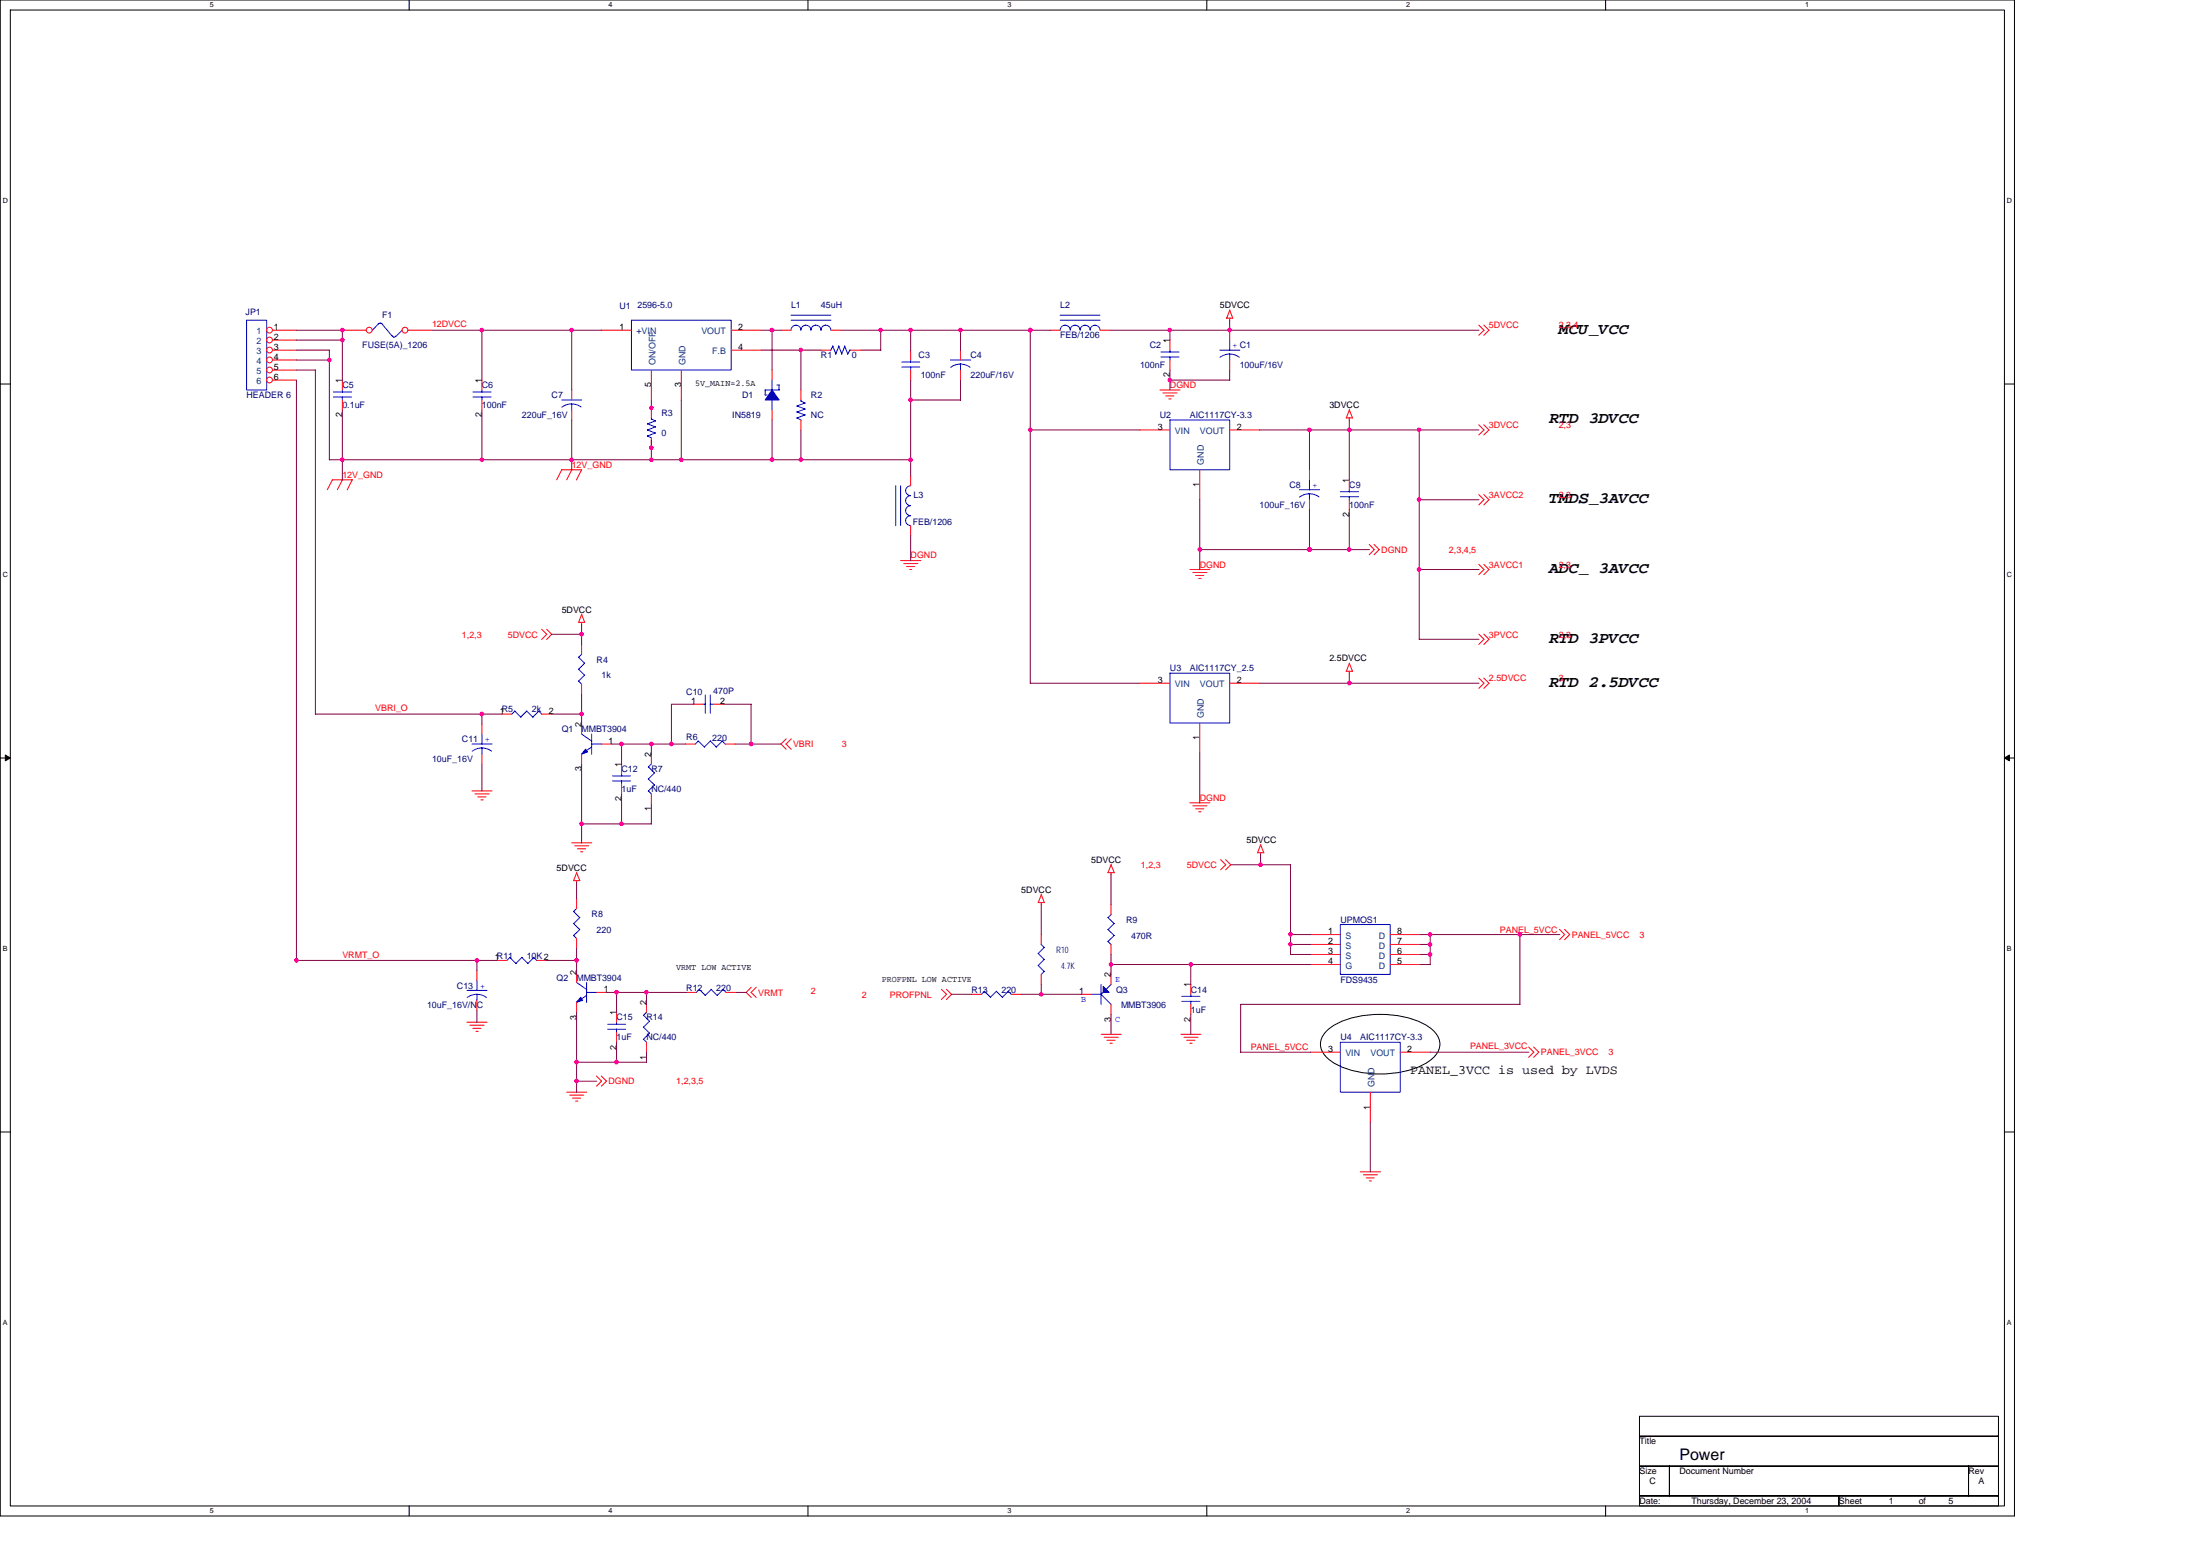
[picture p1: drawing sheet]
<svg xmlns="http://www.w3.org/2000/svg" width="297mm" height="210mm" viewBox="0 0 297 210" stroke-linecap="round" stroke-linejoin="round" font-family="sans-serif">
<path d="M0 0h272v204.6h-272zM1.4 1.4h269.2v201.9h-269.2z" fill="none" stroke="#000" stroke-width=".14"/>
<g fill="#fff">
<path d="M28.3 .1h.5v1.1h-.5z"/>
<path d="M28.3 203.4h.5v1.1h-.5z"/>
</g>
<path d="M55.2 0v1.4M55.2 203.3v1.3" fill="none" stroke="#000" stroke-width=".14"/>
<g fill="#fff">
<path d="M82.2 .1h.5v1.1h-.5z"/>
<path d="M82.2 203.4h.5v1.1h-.5z"/>
</g>
<path d="M109.1 0v1.4M109.1 203.3v1.3" fill="none" stroke="#000" stroke-width=".14"/>
<g fill="#fff">
<path d="M136 .1h.5v1.1h-.5z"/>
<path d="M136 203.4h.5v1.1h-.5z"/>
</g>
<path d="M162.9 0v1.4M162.9 203.3v1.3" fill="none" stroke="#000" stroke-width=".14"/>
<g fill="#fff">
<path d="M189.9 .1h.5v1.1h-.5z"/>
<path d="M189.9 203.4h.5v1.1h-.5z"/>
</g>
<path d="M216.8 0v1.4M216.8 203.3v1.3" fill="none" stroke="#000" stroke-width=".14"/>
<g fill="#fff">
<path d="M243.7 .1h.5v1.1h-.5z"/>
<path d="M243.7 203.4h.5v1.1h-.5z"/>
<path d="M.4 26.6h.7v1h-.7z"/>
<path d="M271 26.6h.6v1h-.6z"/>
<path d="M.4 77.1h.7v1h-.7z"/>
<path d="M271 77.1h.6v1h-.6z"/>
</g>
<path d="M0 51.8h1.4M270.6 51.8h1.4" fill="none" stroke="#000" stroke-width=".14"/>
<g fill="#fff">
<path d="M.4 127.6h.6v1h-.6z"/>
<path d="M271 127.6h.6v1h-.6z"/>
</g>
<path d="M0 102.3h1.4M270.6 102.3h1.4" fill="none" stroke="#000" stroke-width=".14"/>
<path d="M.7 101.9l.7 .4-.7 .4zM270.6 102.3l.7-.4v.8z" fill="#000" stroke="#000" stroke-width=".14"/>
<g fill="#fff">
<path d="M.4 178h.6v1.1h-.6z"/>
<path d="M271 178h.6v1.1h-.6z"/>
</g>
<path d="M179.2 139.1a9.9 9.9 0 0 1 5.8-2.1 13.1 13.1 0 0 1 7.9 1.6 2.79 2.79 0 0 1 1.4 3 4.2 4.2 0 0 1-2.3 2.2 14.3 14.3 0 0 1-11.4 0 3.7 3.7 0 0 1-2.3-2.9l.1-.6 .3-.6zM0 152.8h1.4M270.6 152.8h1.4M221.4 191.2h48.4v2.7h-48.4zM221.4 193.9h48.4v4h-48.4zM221.4 197.9h4v4h-4zM225.4 197.9h40.4v4h-40.4zM265.8 197.9h4v4h-4zM221.4 201.9h26.9v1.4h-26.9zM248.3 201.9h21.5v1.4h-21.5z" fill="none" stroke="#000" stroke-width=".14"/>
<g fill="none" stroke="#f00" stroke-width=".14">
<path d="M36.8 44.6h3.2M36.8 47.3h3.2M36.8 48.6h3.2M36.8 50h3.2M36.8 51.3h3.2M36.8 45.9h3.2M46.2 44.6h3.3M46.2 51.3v1.3M46.2 54v1.3M55.1 44.6h3.2M65.1 51.3v1.3M65.1 54v1.3"/>
<path d="M77.2 52.6v1.4M77.2 55.3v1.4M81.2 44.6h4.1M87.9 50v4M87.9 55.1v1.3M87.9 59.1v1.4M92 50v4M98.7 44.6h4.1M98.7 47.3h4.1M104.2 50v1.3M104.2 55.3v1.4M105.4 44.6h1.4"/>
<path d="M108.1 52.6v1.4M108.1 56.7v1.3M110.8 47.3h1.4M112.2 44.6h1.3M114.9 47.3h1.3M123 47.3v1.3M123 50v1.3M129.7 47.3v1.3M129.7 50v1.3M141.8 44.6h1.3M148.5 44.6h1.4M153.9 58h4.1"/>
<path d="M156.6 52.6h2.7M157 53h1.9M157.4 53.4h1.1M157.8 53.8h.3M158 45.9v1.4M158 48.6v1.4M165.6 42.9h.8M165.6 42.9l.4-1.1 .5 1.2M166 42.9v.3M166 44.6v1.3M166 48.6v1.4M166 58h4.1"/>
<path d="M182.2 56.4v.3M182.2 55.3l.4 1.1M182.2 55.3l-.4 1.1h.8M199.7 57.3l.7 .7-.7 .7M199.7 43.9l.7 .7-.7 .7M200.3 57.3l.7 .7-.7 .7M200.3 43.9l.7 .7-.7 .7M44.9 64.8h2.7M44.9 64.7l-.7 1.4M46.2 64.7l-.7 1.4M47.6 64.8l-.7 1.3M75.8 63.4h2.7"/>
<path d="M75.9 63.4l-.7 1.4M77.2 63.4l-.7 1.4M78.5 63.4l-.7 1.4M121.6 75.7h2.7M122 76.1h1.9M122.4 76.5h1.1M122.8 76.9h.3M123 64.2v1.4M123 71v1.3M160.7 76.9h2.7M161.1 77.3h1.9M161.4 77.7h1.1"/>
<path d="M161.9 78.1h.3M162 63.4v4.1M176.8 63.4v1.4M176.8 67.5v1.3M182.2 64.8v1.3M182.2 67.5v1.3M184.9 73.5l.6 .7-.6 .7M185.5 73.5l.7 .7-.7 .7M199.7 76.2l.7 .7-.7 .7M199.7 66.8l.7 .7-.7 .7M200.3 76.2l.7 .7-.7 .7M200.3 66.8l.7 .7-.7 .7"/>
<path d="M65.1 97.7v1.4M67.8 96.4h1.3M73.1 84.9l.7 .7-.7 .7M73.1 96.4h1.4M73.8 84.9l.7 .7-.7 .7M78.5 84v.3M78.5 87v1.3M78.5 92.4v1.3M78.5 97.7v1.4M78.5 82.9l.4 1.1M78.5 82.9l-.4 1.1h.8M93.6 95.1h1.4"/>
<path d="M96.3 95.1h1.3M106.1 99.7l-.7 .7 .7 .7M106.8 99.7l-.7 .7 .7 .7M153.9 92.2h4.1M162 97.6v4M166 92.2h4.1M182.2 90.6v.3M182.2 89.5l-.4 1.1h.8l-.4-1.1M199.7 85.6l.7 .7-.7 .7M199.7 91.5l.7 .7-.7 .7M200.3 85.6l.7 .7-.7 .7M200.3 91.5l.7 .7-.7 .7"/>
<path d="M63.7 106.8h2.7M64.1 107.2h1.9M64.5 107.6h1.1M64.9 108h.3M65.1 101.8v1.3M77.2 113.8h2.7M77.6 114.2h1.9M77.8 118.9v.3M77.9 117.8l-.5 1.1h.9l-.5-1.1M78 114.6h1.1M78.4 115h.3M78.5 101.8v1.3"/>
<path d="M81.2 100.4h1.4M83.9 103.1v1.4M83.9 105.8v1.4M87.9 101.8v1.3M87.9 107.2v1.3M92.5 100.4h1.4M97.9 100.4h1.4M150 116.7l.4 1.1h-.8M150 117.8v.3M150 116.7l-.4 1.1M160.7 108.4h2.7M161.1 108.8h1.9"/>
<path d="M161.4 109.2h1.1M161.9 109.6h.3M164.8 116l.7 .7-.7 .7M165.5 116l.7 .7-.7 .7M170.2 115.1v.3M170.2 114l.4 1.1M170.2 114l-.4 1.1h.8M63.1 138h2.7M63.5 138.4h1.9M63.8 138.8h1.1M64.3 139.2h.3M64.4 131v1.3"/>
<path d="M64.4 135v1.4M67.1 129.6h1.3M72.5 129.6h1.3M77.8 121.3v1.3M77.8 126.7v1.3M77.8 131.3v1.3M77.8 135.3v1.4M80.6 134h1.3M83.2 136.7v1.3M83.2 139.3v1.4M87.3 135.3v1.4M92.7 134h1.3"/>
<path d="M98 134h1.4M101.4 133.3l-.6 .7 .6 .6M102.1 133.3l-.7 .7 .7 .6M127.1 133.5l.7 .7-.7 .7M127.8 133.5l.7 .7-.7 .7M131.2 134.2h1.3M136.5 134.2h1.4M140.2 121.8h.8M140.6 121.8v.3M140.6 126.2v1.3M140.6 131.5v1.4M140.6 120.8l.4 1.1"/>
<path d="M140.6 120.7l-.4 1.1M146 134.2h1.3M148.7 139.6h2.7M150 122.1v1.4M150 127.5v1.3M150 131.5v1.4M150 135.6v1.3M159.4 139.6h2.8M160.8 132.9v1.3M160.8 135.6v1.3M176.9 126.2h4.1M176.9 127.5h4.1"/>
<path d="M176.9 128.8h4.1M176.9 130.2h4.1M187.7 126.2h4M187.7 127.5h4M187.7 128.8h4M187.7 130.2h4M210.6 125.5l.7 .7-.7 .7M211.2 125.5l.7 .7-.7 .7M76.5 147.4h2.7M76.9 147.8h1.9M77.3 148.2h1.1M77.7 148.6h.3"/>
<path d="M80.5 145.2l.7 .7-.7 .7M81.2 145.2l.7 .7-.7 .7M87.3 140.7v1.3M149.1 140h1.9M149.5 140.4h1.1M149.9 140.8h.3M159.8 140h2M160.2 140.4h1.1M160.7 140.8h.2M176.9 142h4.1M183.7 158.2h2.7M184.1 158.6h1.9"/>
<path d="M184.5 159h1M184.9 159.4h.3M185 147.4v4M189.1 142h4M206.4 141.3l.7 .7-.7 .7M207.1 141.3l.7 .7-.7 .7"/>
<circle cx="36.4" cy="44.6" r=".39"/>
<circle cx="36.4" cy="51.3" r=".39"/>
<circle cx="36.4" cy="45.9" r=".39"/>
<circle cx="36.4" cy="47.3" r=".39"/>
<circle cx="36.4" cy="48.6" r=".39"/>
<circle cx="36.4" cy="49.9" r=".39"/>
<circle cx="49.9" cy="44.6" r=".39"/>
<circle cx="54.7" cy="44.6" r=".39"/>
</g>
<g fill="none" stroke="#00f" stroke-width=".14">
<path d="M33.3 43.2h2.7v9.4h-2.7zM45 53.6h2.5M45 52.9h2.5M46.2 52.6v.3M46.2 53.6v.4M51.1 43.7l-.8 .9M51.6 43.7l1.4 1.7M51.6 43.7l-.3-.1-.2 .1M53 45.3l.2 .2 .2-.1M54.3 44.6l-.8 .8M63.9 53.6h2.4M63.9 52.9h2.4"/>
<path d="M65.1 52.6v.3M65.1 53.6v.4M75.8 54h2.7M77.2 54.5v.9M78.5 54.9a2.17 2.17 0 0 0-2.6 .1M85.3 43.2h13.4v6.8h-13.4zM87.4 57.2l1.1 .4M87.4 58l1.1 .5M87.4 58.8l.6 .3M87.9 56.4v.2l.6 .2M88.5 56.8l-1.1 .4M88.5 57.6l-1.1 .5"/>
<path d="M88.5 58.4l-1.1 .5M104.2 51.3v1.3M104.2 54v1.3M104.9 52l.3-.1v.7M105.2 52.6h-1.9v.7h.3M106.8 42.5h5.4M106.8 44.6a.67 .67 0 0 1 .7-.7 .67 .67 0 0 1 .6 .7 .68 .68 0 0 1 .7-.7 .68 .68 0 0 1 .7 .7 .68 .68 0 0 1 .7-.7 .68 .68 0 0 1 .6 .7 .67 .67 0 0 1 .7-.7 .67 .67 0 0 1 .7 .7M106.8 43.2h5.4M107.6 54.8l1.1 .4M107.6 55.6l1.1 .4M107.6 56.4l.6 .3M108.1 54.1l.6 .3"/>
<path d="M108.1 54v.1M108.7 54.4l-1.1 .4M108.7 55.2l-1.1 .4M108.7 56l-1.1 .4M112.4 46.7l.5 1.1M112.5 46.7l-.3 .6M113.2 46.7l.5 1.1M113.3 46.7l-.5 1.1M114 46.7l.5 1.1M114.1 46.7l-.5 1.1M114.9 47.3h-.2l-.3 .5M121.7 49.6h2.5"/>
<path d="M121.7 48.9h2.5M123 48.6v.3M123 49.5v.5M128.3 48.6h2.8M129.7 49.1v.9M131 49.6a2.15 2.15 0 0 0-1.3-.5 2.14 2.14 0 0 0-1.3 .5M143.1 42.5h5.4M143.1 44.6a.68 .68 0 0 1 .7-.7 .68 .68 0 0 1 .7 .7 .67 .67 0 0 1 .7-.7 .67 .67 0 0 1 .6 .7 .68 .68 0 0 1 .7-.7 .68 .68 0 0 1 .7 .7 .67 .67 0 0 1 .7-.7 .67 .67 0 0 1 .6 .7M143.1 43.2h5.4M156.7 48.2h2.5M156.7 47.5h2.5M158 56.7h8v6.7h-8z"/>
<path d="M158 47.3v.2M158 48.2v.4M164.7 47.3h2.7M166 45.9v1.4M166 47.8v.8M167.3 48.2a2.15 2.15 0 0 0-1.3-.4 2.08 2.08 0 0 0-1.3 .4M120.9 65.6v5.4M121.6 65.6v5.4M122.9 65.6a.67 .67 0 0 0-.6 .6 .67 .67 0 0 0 .6 .7 .68 .68 0 0 0-.6 .7 .68 .68 0 0 0 .6 .7 .68 .68 0 0 0-.6 .6 .68 .68 0 0 0 .6 .7 .67 .67 0 0 0-.6 .7 .67 .67 0 0 0 .6 .7M175.4 66.1h2.8M176.8 64.8v1.3M176.8 66.7v.8"/>
<path d="M178.1 67.1a2.15 2.15 0 0 0-1.3-.4 2.14 2.14 0 0 0-1.3 .4M181 67.1h2.4M181 66.4h2.4M182.2 66.1v.3M182.2 67v.5M65.1 99.1v1.4M69.5 96l.8 .8M69.5 96l-.4 .4M71.1 96l.9 .8M71.1 96l-.8 .8M72.7 96l.5 .4M72.8 96l-.9 .8"/>
<path d="M78.1 91.9l.4 .5M78.1 88.7l.8 .8M78.5 99.1l1.4 1M78.5 88.3l-.4 .4M78.9 91.1l-.8 .8M78.9 89.5l-.8 .8 .8 .8M79.9 99.1v2.7M95 95.1h.2M95.2 93.8v2.5M95.9 95.1h.4M95.9 93.8v2.5M158 90.9h8v6.7h-8z"/>
<path d="M63.7 100.4h2.7M65.1 101v.8M66.4 101.4a2.15 2.15 0 0 0-1.4-.4 2.08 2.08 0 0 0-1.2 .4M79.9 100.4h1.3M79.9 100.8l-1.4 1M82.7 105.4h2.5M82.7 104.7h2.5M83.9 104.5v.3M83.9 105.4v.4M87.5 106.7l.4 .5M87.5 105.1l.9 .9M87.5 103.5l.9 .8"/>
<path d="M88 103.1l-.5 .4M88.4 105.9l-.9 .9M88.4 104.3l-.9 .9M94.3 100l.8 .9M94.3 100l-.4 .4M95.9 100l.8 .9M95.9 100l-.8 .8M97.5 100l.4 .5M97.5 100l-.8 .8M63.1 133.7h2.7M64.4 132.3v1.4M64.4 134.2v.8"/>
<path d="M65.7 134.6a2.15 2.15 0 0 0-1.3-.4 2.08 2.08 0 0 0-1.3 .5M68.9 129.2l-.5 .4M70.5 129.2l.8 .9M70.5 129.2l-.8 .9-.9-.9M72.1 129.2l.4 .5M72.1 129.2l-.8 .8M77.8 132.6l1.4 1M77.9 122.6l-.5 .4 .9 .9M78.3 123.8l-.9 .9 .9 .8-.9 .8 .4 .4M79.2 134.4l-1.4 .9M79.2 132.6v2.7M79.2 134h1.4"/>
<path d="M82 138.9h2.5M82 138.3h2.5M83.2 138v.3M83.2 138.9v.4M86.9 138.6l.8 .9M86.9 137l.8 .9M87.3 136.6l-.4 .5M87.7 139.4l-.8 .9M87.7 137.8l-.8 .9M94.4 133.6l.8 .8M94.4 133.5l-.4 .5M96.1 133.5l-.9 .9"/>
<path d="M97.6 133.6l.5 .4M97.7 133.5l-.8 .9-.9-.8M132.9 133.8l.8 .8M132.9 133.8l-.4 .4M133.7 134.6l.9-.8 .8 .8M136.1 133.8l.5 .4M136.2 133.8l-.9 .8M140.2 130.3l.8 .8M140.2 128.7l.8 .8M140.6 127.5l.4 .4M141 131.1l-.4 .4M141 129.5l-.8 .8"/>
<path d="M141 127.9l-.8 .8M147.3 134.2h1.4M148.7 134.2l1.3 1.4M148.7 132.9v2.7M148.9 134l-.2 .2M149.6 127.1l.4 .4M149.6 125.5l.8 .8-.8 .8M149.6 123.8l.8 .9-.8 .8M150 123.4l-.4 .5M150 132.9l-.7 .7M159.6 135.2h2.4M159.6 134.5h2.4"/>
<path d="M160.8 134.2v.3M160.8 135.1v.5M181 124.8h6.7v6.7h-6.7zM86.9 140.3l.4 .4M181 140.7h8.1v6.7h-8.1z"/>
</g>
<g fill="#00f" stroke="#00f" stroke-width=".14">
<path d="M79.1 101.1l.2 .4-.8 .3z" fill-rule="evenodd"/>
<path d="M104.2 52.6l1 1.4h-1.9z" fill-rule="evenodd"/>
<path d="M148.9 133.1l.9 .9h-.9z" fill-rule="evenodd"/>
<path d="M78.4 134.6l.3 .4-.9 .3z" fill-rule="evenodd"/>
</g>
<g fill="none" stroke="#800040" stroke-width=".14">
<path d="M40 45.9h6.2M40 44.6h6.2M40 50h2.6v46.4h25.2M40 48.6h4.5M40 47.3h4.5M40 51.3v78.4M44.5 47.3v14.8h78.5M46.2 44.6v6.7M46.2 55.3v9.5M58.3 44.6h22.9M65.1 44.6v6.7M65.1 55.3v6.8"/>
<path d="M77.2 44.6v8.1M77.2 56.7v6.7M87.9 54v1.4M87.9 59.4v2.7M92 54v8.1M102.8 44.6h2.7M102.8 47.3h8.1M104.2 44.6v5.4M104.2 56.7v5.4M108.1 47.3v5.4M108.1 58v4.1M113.5 44.6h28.3"/>
<path d="M116.2 47.3h2.7M118.9 44.6v2.7M123 44.6v2.7M123 51.3v12.9M123 54h6.7M129.7 44.6v2.7M129.7 51.3v2.7M139.1 58h14.8M139.1 44.6v47.6M149.9 44.6h49.8M158 44.6v1.3M158 50v2.7"/>
<path d="M166 49.9v1.4h-8M166 43.2v1.4M170 58h29.7M176.8 58v5.4M182.2 56.7v8.1M191.6 58v28.3h8.1M123 72.3v3.4M162 67.5v9.4M162 74.2h22.9M176.8 68.8v5.4M182.2 68.8v5.4M191.6 67.5h8.1"/>
<path d="M191.6 76.9h8.1M65.1 96.4v1.4M74.5 85.6h4M74.5 96.4h4M78.5 84.3v2.7M78.5 93.7v4.1M93.6 95.1h-2.9v5.4M97.6 95.1h3.8M101.4 95.1v5.4M139.1 92.2h14.8M170.1 92.2h29.6M182.2 90.9v1.3"/>
<path d="M65.1 103.1v3.7M77.8 119.1v2.2M78.5 111.2h9.5M78.5 103.1v10.7M82.6 100.4h10M83.9 100.4v2.7M83.9 107.2v4M87.9 100.4v1.4M87.9 108.5v2.7M99.3 100.4h6.2M150 118.1v4M162 101.6v6.8"/>
<path d="M166.2 116.7h8.1M170.2 115.4v1.4M174.2 116.7v12.2M40 129.6h27.1M40 129.6l.2 .2M64.4 129.6v1.4M64.4 136.4v1.6M73.8 129.6h4.1M77.8 128v3.3M77.8 136.7v10.7M81.9 134h10.8M83.2 134v2.7"/>
<path d="M87.3 134v1.3M99.4 134h1.4M128.5 134.2h2.7M137.9 134.2h8.1M140.6 122.1v4.1M140.6 132.9v1.3M150 128.8v2.8M150 136.9v2.7M150 130.2h27M160.8 130.2v2.7M160.8 136.9v2.7M174.2 126.2h2.8"/>
<path d="M174.2 127.5h2.8M174.2 128.8h2.8M191.7 126.2h18.9M191.7 130.2h1.4M191.7 127.5h1.4M191.7 128.8h1.4M193.1 126.2v4M205.2 126.2v9.4M205.2 135.6h-37.7v6.4h9.5M77.8 143.4h9.5M77.8 145.9h2.8M83.2 140.7v2.7"/>
<path d="M87.3 142v1.4M185 151.4v6.8M193.1 142h13.3"/>
</g>
<g fill="#f0f" stroke="#f0f" stroke-width=".14">
<circle cx="83.9" cy="111.2" r=".25"/>
<circle cx="122.9" cy="62.1" r=".26"/>
<circle cx="157.9" cy="51.3" r=".25"/>
<circle cx="90.6" cy="100.4" r=".26"/>
<circle cx="46.2" cy="44.6" r=".26"/>
<circle cx="182.2" cy="74.2" r=".25"/>
<circle cx="191.6" cy="58" r=".25"/>
<circle cx="191.6" cy="67.4" r=".25"/>
<circle cx="77.2" cy="44.6" r=".25"/>
<circle cx="87.9" cy="100.4" r=".26"/>
<circle cx="83.2" cy="143.4" r=".27"/>
<circle cx="122.9" cy="54" r=".26"/>
<circle cx="87.9" cy="62.1" r=".25"/>
<circle cx="92" cy="62.1" r=".25"/>
<circle cx="78.5" cy="85.6" r=".25"/>
<circle cx="77.8" cy="143.4" r=".26"/>
<circle cx="129.7" cy="44.6" r=".26"/>
<circle cx="77.8" cy="129.6" r=".26"/>
<circle cx="101.4" cy="100.4" r=".26"/>
<circle cx="118.9" cy="44.6" r=".25"/>
<circle cx="140.6" cy="134.2" r=".25"/>
<circle cx="83.9" cy="100.4" r=".26"/>
<circle cx="104.2" cy="44.6" r=".26"/>
<circle cx="157.9" cy="44.6" r=".25"/>
<circle cx="77.8" cy="145.9" r=".25"/>
<circle cx="176.8" cy="74.2" r=".26"/>
<circle cx="65.1" cy="44.6" r=".25"/>
<circle cx="174.2" cy="126.1" r=".25"/>
<circle cx="176.8" cy="58" r=".26"/>
<circle cx="108.1" cy="62.1" r=".25"/>
<circle cx="191.6" cy="76.9" r=".26"/>
<circle cx="205.2" cy="126.1" r=".26"/>
<circle cx="139.1" cy="44.6" r=".25"/>
<circle cx="139.1" cy="58" r=".25"/>
<circle cx="182.2" cy="92.2" r=".26"/>
<circle cx="170.2" cy="116.7" r=".25"/>
<circle cx="77.2" cy="62.1" r=".25"/>
<circle cx="87.9" cy="60.4" r=".26"/>
<circle cx="150" cy="130.2" r=".25"/>
<circle cx="160.8" cy="130.2" r=".25"/>
<circle cx="108.1" cy="47.2" r=".25"/>
<circle cx="78.5" cy="111.2" r=".25"/>
<circle cx="46.2" cy="45.9" r=".27"/>
<circle cx="64.4" cy="129.6" r=".26"/>
<circle cx="193.1" cy="128.8" r=".26"/>
<circle cx="40" cy="129.6" r=".26"/>
<circle cx="193.1" cy="126.1" r=".25"/>
<circle cx="193.1" cy="127.5" r=".25"/>
<circle cx="83.2" cy="133.9" r=".26"/>
<circle cx="104.2" cy="62.1" r=".26"/>
<circle cx="78.5" cy="96.4" r=".26"/>
<circle cx="174.2" cy="127.5" r=".25"/>
<circle cx="166" cy="44.6" r=".25"/>
<circle cx="87.3" cy="133.9" r=".25"/>
<circle cx="182.2" cy="58" r=".25"/>
<circle cx="122.9" cy="44.6" r=".26"/>
<circle cx="65.1" cy="96.4" r=".26"/>
<circle cx="87.9" cy="55.1" r=".25"/>
<circle cx="44.5" cy="48.6" r=".26"/>
<circle cx="65.1" cy="62.1" r=".25"/>
<circle cx="46.2" cy="62.1" r=".26"/>
<circle cx="162" cy="74.2" r=".25"/>
</g>
<g font-size="2.2">
<text x="210.5" y="45">MCU_VCC</text>
<text x="209.1" y="57.2">RTD 3DVCC</text>
<text x="209.1" y="67.9">TMDS_3AVCC</text>
<text x="209.1" y="77.3">ADC_ 3AVCC</text>
<text x="209.1" y="86.8">RTD 3PVCC</text>
<text x="209.1" y="92.7">RTD 2.5DVCC</text>
<text x="226.8" y="197.1">Power</text>
</g>
<text font-size="1.8" x="190.4" y="145">PANEL_3VCC is used by LVDS</text>
<g font-size="1.2" fill="#000080">
<text x="83.6" y="41.8">U1</text>
<text x="86.1" y="41.6">2596-5.0</text>
<text x="106.8" y="41.6">L1</text>
<text x="110.8" y="41.6">45uH</text>
<text x="143.1" y="41.6">L2</text>
<text x="33.2" y="42.6">JP1</text>
<text x="48.9" y="47">FUSE(5A)_1206</text>
<text x="51.6" y="43">F1</text>
<text x="143.1" y="45.7">FEB/1206</text>
<text x="155.3" y="47">C2</text>
<text x="33.3" y="53.7">HEADER 6</text>
<text x="46.2" y="52.4">C5</text>
<text x="65.1" y="52.4">C6</text>
<text x="74.5" y="53.7">C7</text>
<text x="100.2" y="53.7">D1</text>
<text x="109.5" y="53.7">R2</text>
<text x="110.8" y="48.4">R1</text>
<text x="115" y="48.4">0</text>
<text x="124" y="48.4">C3</text>
<text x="124.3" y="51.1">100nF</text>
<text x="131" y="48.4">C4</text>
<text x="131" y="51.1">220uF/16V</text>
<text x="153.9" y="49.7">100nF</text>
<text x="167.4" y="49.7">100uF/16V</text>
<text x="46.2" y="55.1">0.1uF</text>
<text x="65.1" y="55.1">100nF</text>
<text x="70.5" y="56.4">220uF_16V</text>
<text x="89.3" y="56.2">R3</text>
<text x="89.3" y="58.9">0</text>
<text x="98.9" y="56.4">IN5819</text>
<text x="109.5" y="56.4">NC</text>
<text x="156.6" y="56.4">U2</text>
<text x="160.7" y="56.4">AIC1117CY-3.3</text>
<text x="174.1" y="65.9">C8</text>
<text x="182.2" y="65.9">C9</text>
<text x="123.2" y="70.8">FEB/1206</text>
<text x="123.4" y="67.2">L3</text>
<text x="170.1" y="68.6">100uF_16V</text>
<text x="182.2" y="68.6">100nF</text>
<text x="80.6" y="89.4">R4</text>
<text x="81.2" y="91.6">1k</text>
<text x="92.7" y="93.9">C10</text>
<text x="96.3" y="93.7">470P</text>
<text x="158" y="90.6">U3</text>
<text x="160.7" y="90.6">AIC1117CY_2.5</text>
<text x="62.4" y="100.2">C11</text>
<text x="71.8" y="96.2">2k</text>
<text x="75.8" y="98.8">Q1</text>
<text x="78.5" y="98.8">MMBT3904</text>
<text x="92.7" y="99.9">R6</text>
<text x="96.2" y="100.1">220</text>
<text x="58.3" y="102.9">10uF_16V</text>
<text x="83.9" y="104.2">C12</text>
<text x="83.9" y="106.9">1uF</text>
<text x="87.9" y="104.2">R7</text>
<text x="87.9" y="106.9">NC/440</text>
<text x="79.9" y="123.7">R8</text>
<text x="80.6" y="125.9">220</text>
<text x="152" y="124.6">R9</text>
<text x="181" y="124.6">UPMOS1</text>
<text x="71.1" y="129.4">10K2</text>
<text x="142.6" y="128.6">R10</text>
<text x="143.3" y="130.8">4.7K</text>
<text x="152.7" y="126.7">470R</text>
<text x="57.7" y="136.1">10uF_16V/NC</text>
<text x="61.7" y="133.4">C13</text>
<text x="75.2" y="132.4">Q2</text>
<text x="77.8" y="132.4">MMBT3904</text>
<text x="83.2" y="137.8">C15</text>
<text x="87.3" y="137.8">R14</text>
<text x="92.7" y="133.7">R12</text>
<text x="96.7" y="133.7">220</text>
<text x="131.2" y="134">R13</text>
<text x="135.2" y="134">220</text>
<text x="150.7" y="134">Q3</text>
<text x="151.4" y="136.1">MMBT3906</text>
<text x="160.8" y="134">C14</text>
<text x="160.8" y="136.7">1uF</text>
<text x="181" y="132.6">FDS9435</text>
<text x="83.2" y="140.4">1uF</text>
<text x="87.3" y="140.4">NC/440</text>
<text x="181" y="140.4">U4</text>
<text x="183.7" y="140.4">AIC1117CY-3.3</text>
</g>
<g font-size="1.2">
<text x="164.7" y="41.6">5DVCC</text>
<text x="37" y="47.2">3</text>
<text x="37" y="45.9">2</text>
<text x="37" y="44.6">1</text>
<text x="83.6" y="44.6">1</text>
<text x="99.7" y="44.6">2</text>
<text x="99.7" y="47.2">4</text>
<text x="157.9" y="46.3" transform="rotate(-90 157.9 46.3)">1</text>
<text x="37" y="48.6">4</text>
<text x="37" y="49.9">5</text>
<text x="37" y="51.3">6</text>
<text x="46.2" y="51.7" transform="rotate(-90 46.2 51.7)">1</text>
<text x="65" y="51.7" transform="rotate(-90 65 51.7)">1</text>
<text x="87.9" y="52.3" transform="rotate(-90 87.9 52.3)">5</text>
<text x="92" y="52.3" transform="rotate(-90 92 52.3)">3</text>
<text x="93.9" y="52.1">5V_MAIN=2.5A</text>
<text x="157.9" y="50.9" transform="rotate(-90 157.9 50.9)">2</text>
<text x="46.2" y="56.3" transform="rotate(-90 46.2 56.3)">2</text>
<text x="65" y="56.3" transform="rotate(-90 65 56.3)">2</text>
<text x="156.3" y="58">3</text>
<text x="167" y="58">2</text>
<text x="179.5" y="55.1">3DVCC</text>
<text x="162" y="65.8" transform="rotate(-90 162 65.8)">1</text>
<text x="182.2" y="65.2" transform="rotate(-90 182.2 65.2)">1</text>
<text x="182.2" y="69.8" transform="rotate(-90 182.2 69.8)">2</text>
<text x="75.8" y="82.7">5DVCC</text>
<text x="179.5" y="89.3">2.5DVCC</text>
<text x="93.3" y="95">1</text>
<text x="97.3" y="95">2</text>
<text x="156.3" y="92.2">3</text>
<text x="167" y="92.2">2</text>
<text x="67.5" y="96.4">1R5</text>
<text x="74.1" y="96.4">2</text>
<text x="78.5" y="98.1" transform="rotate(-90 78.5 98.1)">2</text>
<text x="82.2" y="100.4">1</text>
<text x="162" y="99.9" transform="rotate(-90 162 99.9)">1</text>
<text x="78.5" y="104.1" transform="rotate(-90 78.5 104.1)">3</text>
<text x="83.9" y="103.5" transform="rotate(-90 83.9 103.5)">1</text>
<text x="87.9" y="102.2" transform="rotate(-90 87.9 102.2)">2</text>
<text x="83.9" y="108.2" transform="rotate(-90 83.9 108.2)">2</text>
<text x="87.9" y="109.5" transform="rotate(-90 87.9 109.5)">1</text>
<text x="168.3" y="113.8">5DVCC</text>
<text x="75.2" y="117.6">5DVCC</text>
<text x="147.3" y="116.5">5DVCC</text>
<text x="137.9" y="120.5">5DVCC</text>
<text x="66.8" y="129.6">1R11</text>
<text x="77.8" y="131.7" transform="rotate(-90 77.8 131.7)">2</text>
<text x="91.3" y="130.9">VRMT LOW ACTIVE</text>
<text x="150" y="131.9" transform="rotate(-90 150 131.9)">2</text>
<text x="179.3" y="126.1">1</text>
<text x="179.3" y="127.5">2</text>
<text x="179.3" y="128.8">3</text>
<text x="179.3" y="130.2">4</text>
<text x="188.7" y="130.2">5</text>
<text x="188.7" y="128.8">6</text>
<text x="188.7" y="127.5">7</text>
<text x="188.7" y="126.1">8</text>
<text x="77.8" y="137.6" transform="rotate(-90 77.8 137.6)">3</text>
<text x="81.5" y="133.9">1</text>
<text x="83.2" y="137" transform="rotate(-90 83.2 137)">1</text>
<text x="87.3" y="135.7" transform="rotate(-90 87.3 135.7)">2</text>
<text x="119.1" y="132.5">PROFPNL LOW ACTIVE</text>
<text x="145.7" y="134.2">1</text>
<text x="150" y="137.9" transform="rotate(-90 150 137.9)">3</text>
<text x="160.8" y="137.9" transform="rotate(-90 160.8 137.9)">2</text>
<text x="160.8" y="133.3" transform="rotate(-90 160.8 133.3)">1</text>
<text x="83.2" y="141.7" transform="rotate(-90 83.2 141.7)">2</text>
<text x="87.3" y="143" transform="rotate(-90 87.3 143)">1</text>
<text x="179.3" y="142">3</text>
<text x="190" y="142">2</text>
<text x="185" y="149.8" transform="rotate(-90 185 149.8)">1</text>
<text x="221.4" y="195">Title</text>
<text x="221.4" y="199">Size</text>
<text x="221.4" y="203">Date:</text>
<text x="222.7" y="200.3">C</text>
<text x="226.8" y="199">Document Number</text>
<text x="228.4" y="203">Thursday, December 23, 2004</text>
<text x="248.3" y="203">Sheet</text>
<text x="255" y="203">1</text>
<text x="259.1" y="203">of</text>
<text x="263.1" y="203">5</text>
<text x="265.8" y="199">Rev</text>
<text x="267.1" y="200.3">A</text>
</g>
<g font-size="1.2" fill="#004080">
<text x="34.6" y="47.8">3</text>
<text x="34.6" y="46.5">2</text>
<text x="34.6" y="45.1">1</text>
<text x="85.9" y="45.1">+VIN</text>
<text x="94.7" y="45.1">VOUT</text>
<text x="96.2" y="47.8">F.B</text>
<text x="34.6" y="49.1">4</text>
<text x="34.6" y="50.5">5</text>
<text x="34.6" y="51.9">6</text>
<text x="88.5" y="49.3" transform="rotate(-90 88.5 49.3)">ON/OFF</text>
<text x="92.6" y="49.3" transform="rotate(-90 92.6 49.3)">GND</text>
<text x="158.6" y="58.6">VIN</text>
<text x="162" y="58.6">VOUT</text>
<text x="162.6" y="62.7" transform="rotate(-90 162.6 62.7)">GND</text>
<text x="158.6" y="92.8">VIN</text>
<text x="162" y="92.8">VOUT</text>
<text x="162.6" y="96.9" transform="rotate(-90 162.6 96.9)">GND</text>
<text x="181.6" y="126.7">S</text>
<text x="181.6" y="128">S</text>
<text x="181.6" y="129.4">S</text>
<text x="181.6" y="130.7">G</text>
<text x="186.2" y="129.4">D</text>
<text x="186.2" y="128">D</text>
<text x="186.2" y="126.7">D</text>
<text x="186.2" y="130.7">D</text>
<text x="181.6" y="142.6">VIN</text>
<text x="185" y="142.6">VOUT</text>
<text x="185.6" y="146.7" transform="rotate(-90 185.6 146.7)">GND</text>
</g>
<g font-size="1.2" fill="#f00">
<text x="58.3" y="44.2">12DVCC</text>
<text x="201" y="44.3">5DVCC</text>
<text x="210.5" y="44.3">2,3,4</text>
<text x="158" y="52.4">DGND</text>
<text x="201" y="57.8">3DVCC</text>
<text x="210.5" y="57.8">2,3</text>
<text x="46.2" y="64.5">12V_GND</text>
<text x="77.2" y="63.2">12V_GND</text>
<text x="201" y="67.2">3AVCC2</text>
<text x="210.5" y="67.2">2,3</text>
<text x="123" y="75.3">DGND</text>
<text x="162" y="76.6">DGND</text>
<text x="186.5" y="74.6">DGND</text>
<text x="195.6" y="74.6">2,3,4,5</text>
<text x="201" y="76.6">3AVCC1</text>
<text x="210.5" y="76.6">2,3</text>
<text x="62.4" y="86.1">1,2,3</text>
<text x="68.6" y="86.1">5DVCC</text>
<text x="201" y="86.1">3PVCC</text>
<text x="210.5" y="86.1">2,3</text>
<text x="201" y="92">2.5DVCC</text>
<text x="210.5" y="92">3</text>
<text x="50.7" y="96">VBRI_O</text>
<text x="107.1" y="100.9">VBRI</text>
<text x="113.7" y="100.9">3</text>
<text x="162" y="108.1">DGND</text>
<text x="154" y="117.2">1,2,3</text>
<text x="160.2" y="117.2">5DVCC</text>
<text x="202.5" y="125.9">PANEL_5VCC</text>
<text x="46.2" y="129.3">VRMT_O</text>
<text x="212.2" y="126.6">PANEL_5VCC</text>
<text x="221.4" y="126.6">3</text>
<text x="102.4" y="134.4">VRMT</text>
<text x="109.5" y="134.2">2</text>
<text x="116.3" y="134.7">2</text>
<text x="120.1" y="134.7">PROFPNL</text>
<text x="168.9" y="141.8">PANEL_5VCC</text>
<text x="198.5" y="141.6">PANEL_3VCC</text>
<text x="208" y="142.5">PANEL_3VCC</text>
<text x="217.2" y="142.5">3</text>
<text x="82.2" y="146.4">DGND</text>
<text x="91.3" y="146.4">1,2,3,5</text>
</g>
<g font-size="1.2" fill="#00f">
<text x="166.4" y="47">+ C1</text>
<text x="177.2" y="65.9">+</text>
<text x="65.5" y="100.2">+</text>
<text x="64.8" y="133.5">+</text>
<text x="146" y="135.2">B</text>
<text x="150.6" y="132.5">E</text>
<text x="150.6" y="137.9">C</text>
</g>
<g font-size="1">
<text x="28.3" y="1">5</text>
<text x="82.2" y="1">4</text>
<text x="136" y="1">3</text>
<text x="189.9" y="1">2</text>
<text x="243.7" y="1">1</text>
<text x=".4" y="27.4">D</text>
<text x="271" y="27.4">D</text>
<text x=".4" y="77.9">C</text>
<text x="271" y="77.9">C</text>
<text x=".4" y="128.4">B</text>
<text x="271" y="128.4">B</text>
<text x=".4" y="178.9">A</text>
<text x="271" y="178.9">A</text>
<text x="28.3" y="204.3">5</text>
<text x="82.2" y="204.3">4</text>
<text x="136" y="204.3">3</text>
<text x="189.9" y="204.3">2</text>
<text x="243.7" y="204.3">1</text>
</g>
</svg>
